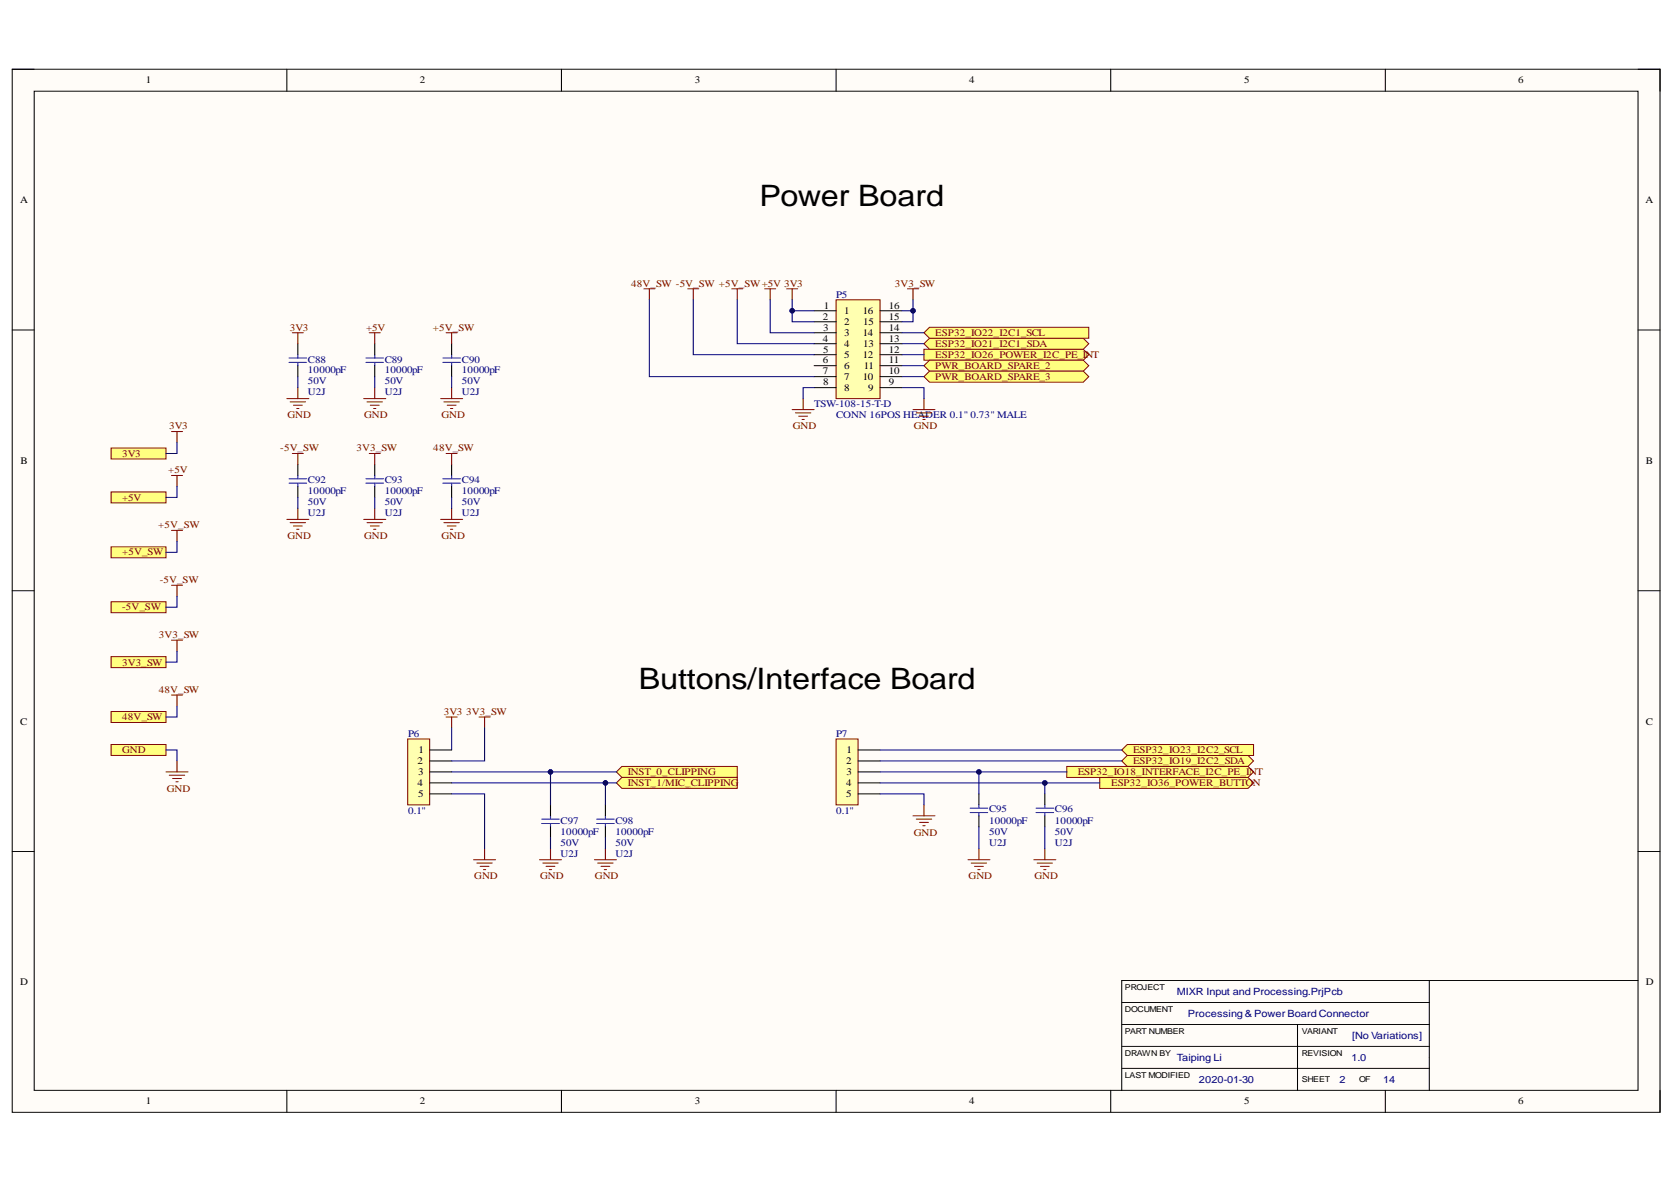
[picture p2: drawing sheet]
<svg xmlns="http://www.w3.org/2000/svg" width="297mm" height="210mm" viewBox="0 0 297 210" stroke-linecap="round" stroke-linejoin="round" font-family="sans-serif">
<path d="M2.2 12.3h292.4v185.1h-292.4z" fill-rule="evenodd" fill="#fffcf8"/>
<path d="M2.2 12.3h292.4v185.1h-292.4z" fill="none" stroke="#000" stroke-width=".18"/>
<path d="M6.1 16.2h284.6v177.3h-284.6z" fill-rule="evenodd" fill="#fffcf8"/>
<g fill="none" stroke="#000" stroke-width=".18">
<path d="M2.2 12.3h3.9M6.1 16.2h284.6v177.3h-284.6zM50.9 12.3v3.9M99.6 12.3v3.9M148.4 12.3v3.9M197.1 12.3v3.9M245.8 12.3v3.9M290.7 12.3h3.9v3.9M2.2 58.5h3.9M290.7 58.6h3.9M2.2 104.8h3.9M290.7 104.8h3.9"/>
<path d="M2.2 151.1h3.9M290.7 151.1h3.9M199 177.9h54.6M253.6 174v19.5M290.7 174h-91.7v19.5M50.9 193.5v3.9M99.6 193.5v3.9M148.4 193.5v3.9M197.1 193.5v3.9M199 189.6h54.6M199 181.8h54.6M199 185.7h54.6"/>
<path d="M230.2 181.8v11.7M245.8 193.5v3.9M294.6 193.5v3.9"/>
</g>
<path d="M29.5 137h3.9M30 137.5h2.8M30.6 138.1h1.6M31.2 138.7h.4M31.4 135v2" fill="none" stroke="#800000" stroke-width=".19"/>
<path d="M19.7 132.1h9.8v1.9h-9.8z" fill-rule="evenodd" fill="#ffff80"/>
<path d="M19.7 132.1h9.8v1.9h-9.8z" fill="none" stroke="#800000" stroke-width=".18"/>
<path d="M19.7 79.5h9.8v1.9h-9.8z" fill-rule="evenodd" fill="#ffff80"/>
<path d="M19.7 79.5h9.8v1.9h-9.8z" fill="none" stroke="#800000" stroke-width=".18"/>
<path d="M30.4 76.6h2M31.4 76.6v1.9M30.4 84.4h2M30.4 94.1h2M31.4 84.4v1.9M31.4 94.1v2M30.4 113.6h2M30.4 103.8h2M31.4 103.8v2M31.4 113.6v1.9" fill="none" stroke="#800000" stroke-width=".19"/>
<path d="M19.7 87.3h9.8v1.9h-9.8z" fill-rule="evenodd" fill="#ffff80"/>
<path d="M19.7 87.3h9.8v1.9h-9.8z" fill="none" stroke="#800000" stroke-width=".18"/>
<path d="M19.7 106.8h9.8v1.9h-9.8z" fill-rule="evenodd" fill="#ffff80"/>
<path d="M19.7 106.8h9.8v1.9h-9.8z" fill="none" stroke="#800000" stroke-width=".18"/>
<path d="M19.7 116.5h9.8v2h-9.8z" fill-rule="evenodd" fill="#ffff80"/>
<path d="M19.7 116.5h9.8v2h-9.8z" fill="none" stroke="#800000" stroke-width=".18"/>
<path d="M19.7 97h9.8v2h-9.8z" fill-rule="evenodd" fill="#ffff80"/>
<path d="M19.7 97h9.8v2h-9.8z" fill="none" stroke="#800000" stroke-width=".18"/>
<path d="M30.4 123.3h2M31.4 123.3v2" fill="none" stroke="#800000" stroke-width=".19"/>
<path d="M19.7 126.2h9.8v2h-9.8z" fill-rule="evenodd" fill="#ffff80"/>
<path d="M19.7 126.2h9.8v2h-9.8z" fill="none" stroke="#800000" stroke-width=".18"/>
<path d="M72.3 131.1h3.9v11.7h-3.9z" fill-rule="evenodd" fill="#ffffb0"/>
<path d="M72.3 131.1h3.9v11.7h-3.9z" fill="none" stroke="#800000" stroke-width=".18"/>
<path d="M76.2 133.1h3.9M76.2 135h3.9M76.2 137h3.9M76.2 138.9h3.9M76.2 140.9h3.9" fill="none" stroke="#000" stroke-width=".19"/>
<path d="M148.4 131.1h3.9v11.7h-3.9z" fill-rule="evenodd" fill="#ffffb0"/>
<path d="M148.4 131.1h3.9v11.7h-3.9z" fill="none" stroke="#800000" stroke-width=".18"/>
<path d="M152.3 133.1h3.9M152.3 135h3.9M152.3 137h3.9M152.3 138.9h3.9M152.3 140.9h3.9" fill="none" stroke="#000" stroke-width=".19"/>
<path d="M79.2 127.2h1.9M80.1 127.2v2M85 127.2h2M86 127.2v2" fill="none" stroke="#800000" stroke-width=".19"/>
<path d="M195.1 137.9h26.4l.9 1-.9 1h-26.4z" fill-rule="evenodd" fill="#ffff80"/>
<path d="M195.1 137.9h26.4l.9 1-.9 1h-26.4z" fill="none" stroke="#800000" stroke-width=".18"/>
<path d="M199 133.1l1-1h22.4v1.9h-22.4z" fill-rule="evenodd" fill="#ffff80"/>
<path d="M199 133.1l1-1h22.4v1.9h-22.4z" fill="none" stroke="#800000" stroke-width=".18"/>
<path d="M199 135l1-1h21.5l.9 1-.9 1h-21.5z" fill-rule="evenodd" fill="#ffff80"/>
<path d="M199 135l1-1h21.5l.9 1-.9 1h-21.5z" fill="none" stroke="#800000" stroke-width=".18"/>
<path d="M189.3 136h32.2l.9 1-.9 .9h-32.2z" fill-rule="evenodd" fill="#ffff80"/>
<path d="M189.3 136h32.2l.9 1-.9 .9h-32.2z" fill="none" stroke="#800000" stroke-width=".18"/>
<path d="M84 152.5h3.9M84.6 153.1h2.7M85.2 153.7h1.6M85.8 154.3h.4M86 150.6v1.9M162 144.8h3.9M162.6 145.3h2.7M163.2 145.9h1.5M163.8 146.5h.3M164 142.8v2" fill="none" stroke="#800000" stroke-width=".19"/>
<path d="M109.4 137l.9-1h20.5v1.9h-20.5z" fill-rule="evenodd" fill="#ffff80"/>
<path d="M109.4 137l.9-1h20.5v1.9h-20.5z" fill="none" stroke="#800000" stroke-width=".18"/>
<path d="M109.4 138.9l.9-1h20.5v2h-20.5z" fill-rule="evenodd" fill="#ffff80"/>
<path d="M109.4 138.9l.9-1h20.5v2h-20.5zM171.8 152.5h3.9M172.3 153.1h2.8M172.9 153.7h1.6M173.5 154.3h.4M173.7 150.6v1.9M183.4 152.5h4M184 153.1h2.8M184.6 153.7h1.6M185.2 154.3h.4M185.4 150.6v1.9" fill="none" stroke="#800000" stroke-width=".18"/>
<g fill="none" stroke="#00f" stroke-width=".19">
<path d="M51.3 64.3h3.1M51.3 63.5h3.1M52.8 62.9v.6M52.8 64.3v.6M64.9 64.3h3.2M64.9 63.5h3.2M66.5 62.9v.6M66.5 64.3v.6M78.6 64.3h3.1M78.6 63.5h3.1M80.1 62.9v.6M80.1 64.3v.6"/>
<path d="M51.3 85.7h3.1M51.3 85h3.1M52.8 84.4v.6M52.8 85.7v.6M64.9 85.7h3.2M64.9 85h3.2M66.5 84.4v.6M66.5 85.7v.6M78.6 85.7h3.1M78.6 85h3.1M80.1 84.4v.6M80.1 85.7v.6"/>
<path d="M96.1 146.1h3.1M96.1 145.3h3.1M97.7 144.8v.5M97.7 146.1v.6M105.9 146.1h3.1M105.9 145.3h3.1M107.4 144.8v.5M107.4 146.1v.6"/>
</g>
<g fill="none" stroke="#000" stroke-width=".19">
<path d="M52.8 61v1.9M52.8 64.9v1.9M66.5 61v1.9M66.5 64.9v1.9M80.1 61v1.9M80.1 64.9v1.9M52.8 82.4v2M52.8 86.3v2M66.5 82.4v2M66.5 86.3v2M80.1 82.4v2M80.1 86.3v2"/>
<path d="M97.7 142.8v2M97.7 146.7v2M107.4 142.8v2M107.4 146.7v2"/>
</g>
<g fill="none" stroke="#800000" stroke-width=".19">
<path d="M51.9 59h1.9M52.8 59v2M65.5 59h2M66.5 59v2M79.2 59h1.9M80.1 59v2M50.9 70.7h3.9M51.5 71.3h2.7M52.1 71.9h1.5M52.7 72.5h.3M52.8 68.8v1.9M64.5 70.7h3.9"/>
<path d="M65.1 71.3h2.8M65.7 71.9h1.6M66.3 72.5h.4M66.5 68.8v1.9M78.2 70.7h3.9M78.8 71.3h2.7M79.4 71.9h1.5M79.9 72.5h.4M80.1 68.8v1.9M50.9 92.2h3.9M51.5 92.7h2.7M51.9 80.5h1.9"/>
<path d="M52.1 93.3h1.5M52.7 93.9h.3M52.8 80.5v1.9M52.8 90.2v2M64.5 92.2h3.9M65.1 92.7h2.8M65.5 80.5h2M65.7 93.3h1.6M66.3 93.9h.4M66.5 80.5v1.9M66.5 90.2v2M78.2 92.2h3.9"/>
<path d="M78.8 92.7h2.7M79.2 80.5h1.9M79.4 93.3h1.5M79.9 93.9h.4M80.1 80.5v1.9M80.1 90.2v2M95.7 152.5h3.9M96.3 153.1h2.7M96.9 153.7h1.6M97.5 154.3h.4M97.7 150.6v1.9M105.5 152.5h3.9"/>
<path d="M106.1 153.1h2.7M106.6 153.7h1.6M107.2 154.3h.4M107.4 150.6v1.9"/>
</g>
<path d="M172.1 144.2h3.2M172.1 143.4h3.2M173.7 142.8v.6M173.7 144.2v.6M183.8 144.2h3.2M183.8 143.4h3.2M185.4 142.8v.6M185.4 144.2v.6" fill="none" stroke="#00f" stroke-width=".18"/>
<path d="M173.7 140.9v1.9M173.7 144.8v1.9M185.4 140.9v1.9M185.4 144.8v1.9" fill="none" stroke="#000" stroke-width=".18"/>
<path d="M148.4 53.2h7.8v17.5h-7.8z" fill-rule="evenodd" fill="#ffffb0"/>
<path d="M148.4 53.2h7.8v17.5h-7.8z" fill="none" stroke="#800000" stroke-width=".18"/>
<g fill="none" stroke="#000" stroke-width=".19">
<path d="M144.5 55.1h3.9M144.5 57.1h3.9M144.5 59h3.9M156.2 55.1h3.9M156.2 57.1h3.9M156.2 59h3.9M144.5 61h3.9M144.5 62.9h3.9M144.5 64.9h3.9M144.5 66.8h3.9M144.5 68.8h3.9M156.2 61h3.9"/>
<path d="M156.2 62.9h3.9M156.2 64.9h3.9M156.2 66.8h3.9M156.2 68.8h3.9"/>
</g>
<path d="M164 62h28.2l1 .9-1 1h-28.2z" fill-rule="evenodd" fill="#ffff80"/>
<path d="M164 62h28.2l1 .9-1 1h-28.2z" fill="none" stroke="#800000" stroke-width=".18"/>
<path d="M164 61l.9-1h27.3l1 1-1 1h-27.3z" fill-rule="evenodd" fill="#ffff80"/>
<path d="M164 61l.9-1h27.3l1 1-1 1h-27.3z" fill="none" stroke="#800000" stroke-width=".18"/>
<path d="M164 59l.9-.9h28.3v1.9h-28.3z" fill-rule="evenodd" fill="#ffff80"/>
<path d="M164 59l.9-.9h28.3v1.9h-28.3z" fill="none" stroke="#800000" stroke-width=".18"/>
<path d="M164 64.9l.9-1h27.3l1 1-1 1h-27.3z" fill-rule="evenodd" fill="#ffff80"/>
<path d="M164 64.9l.9-1h27.3l1 1-1 1h-27.3z" fill="none" stroke="#800000" stroke-width=".18"/>
<path d="M164 66.8l.9-.9h27.3l1 .9-1 1h-27.3z" fill-rule="evenodd" fill="#ffff80"/>
<path d="M164 66.8l.9-.9h27.3l1 .9-1 1h-27.3z" fill="none" stroke="#800000" stroke-width=".18"/>
<g fill="none" stroke="#800000" stroke-width=".19">
<path d="M114.2 51.2h2M115.2 51.2v2M122 51.2h2M123 51.2v2M129.8 51.2h2M130.8 51.2v2M135.7 51.2h1.9M136.7 51.2v2M139.6 51.2h1.9M140.6 51.2v2M161 51.2h2M162 51.2v2"/>
<path d="M140.6 72.7h3.9M141.1 73.3h2.8M141.7 73.8h1.6M142.3 74.4h.4M142.5 70.7v2M162 72.7h3.9M162.6 73.3h2.7M163.2 73.8h1.5M163.8 74.4h.3M164 70.7v2"/>
</g>
<path d="M185.4 146.7v3.9" fill="none" stroke="#000080" stroke-width=".18"/>
<path d="M31.4 78.5v2h-1.9M31.4 96.1v1.9h-1.9M31.4 86.3v2h-1.9M31.4 115.5v2h-1.9M31.4 105.8v1.9h-1.9M29.5 133.1h1.9v1.9M31.4 125.3v1.9h-1.9M80.1 138.9h29.3M80.1 140.9h5.9v9.7" fill="none" stroke="#000080" stroke-width=".19"/>
<circle cx="107.4" cy="138.9" r=".39" fill="#000080"/>
<circle cx="107.4" cy="138.9" r=".39" fill="none" stroke="#000080" stroke-width=".18"/>
<path d="M80.1 137h29.3" fill="none" stroke="#000080" stroke-width=".19"/>
<circle cx="97.7" cy="137" r=".39" fill="#000080"/>
<circle cx="97.7" cy="137" r=".39" fill="none" stroke="#000080" stroke-width=".18"/>
<path d="M115.2 53.2v13.6h29.3M123 53.2v9.7h21.5M130.8 53.2v7.8h13.7M136.7 53.2v5.8h7.8M140.6 55.1v2h3.9M86 129.2v5.8h-5.9" fill="none" stroke="#000080" stroke-width=".19"/>
<circle cx="140.6" cy="55.1" r=".39" fill="#000080"/>
<circle cx="140.6" cy="55.1" r=".39" fill="none" stroke="#000080" stroke-width=".18"/>
<path d="M140.6 53.2v1.9h3.9" fill="none" stroke="#000080" stroke-width=".19"/>
<circle cx="140.6" cy="55.1" r=".39" fill="#000080"/>
<g fill="none" stroke="#000080" stroke-width=".18">
<path d="M156.2 138.9h38.9"/>
<circle cx="140.6" cy="55.1" r=".39"/>
</g>
<path d="M144.5 68.8h-2v1.9M156.2 140.9h7.8v1.9" fill="none" stroke="#000080" stroke-width=".19"/>
<circle cx="185.4" cy="138.9" r=".39" fill="#000080"/>
<g fill="none" stroke="#000080" stroke-width=".18">
<path d="M156.2 137h33.1"/>
<circle cx="185.4" cy="138.9" r=".39"/>
</g>
<circle cx="173.7" cy="137" r=".39" fill="#000080"/>
<g fill="none" stroke="#000080" stroke-width=".18">
<path d="M156.2 135h42.8M156.2 133.1h42.8"/>
<circle cx="173.7" cy="137" r=".39"/>
</g>
<path d="M160.1 59h3.9M162 55.1v2h-1.9M160.1 68.8h3.9v1.9M160.1 66.8h3.9M160.1 64.9h3.9M160.1 62.9h3.9M160.1 61h3.9" fill="none" stroke="#000080" stroke-width=".19"/>
<circle cx="162" cy="55.1" r=".39" fill="#000080"/>
<circle cx="162" cy="55.1" r=".39" fill="none" stroke="#000080" stroke-width=".18"/>
<path d="M162 53.2v1.9h-1.9" fill="none" stroke="#000080" stroke-width=".19"/>
<circle cx="162" cy="55.1" r=".39" fill="#000080"/>
<circle cx="162" cy="55.1" r=".39" fill="none" stroke="#000080" stroke-width=".18"/>
<path d="M52.8 66.8v2M66.5 66.8v2M80.1 66.8v2M52.8 88.3v1.9M66.5 88.3v1.9M80.1 88.3v1.9M80.1 129.2v3.9M97.7 137v5.8M97.7 148.7v1.9" fill="none" stroke="#000080" stroke-width=".19"/>
<circle cx="97.7" cy="137" r=".39" fill="#000080"/>
<circle cx="97.7" cy="137" r=".39" fill="none" stroke="#000080" stroke-width=".18"/>
<path d="M107.4 138.9v3.9M107.4 148.7v1.9" fill="none" stroke="#000080" stroke-width=".19"/>
<circle cx="107.4" cy="138.9" r=".39" fill="#000080"/>
<g fill="none" stroke="#000080" stroke-width=".18">
<path d="M173.7 137v3.9M173.7 146.7v3.9"/>
<circle cx="107.4" cy="138.9" r=".39"/>
</g>
<circle cx="173.7" cy="137" r=".39" fill="#000080"/>
<g fill="none" stroke="#000080" stroke-width=".18">
<path d="M185.4 138.9v2"/>
<circle cx="173.7" cy="137" r=".39"/>
</g>
<circle cx="185.4" cy="138.9" r=".39" fill="#000080"/>
<circle cx="185.4" cy="138.9" r=".39" fill="none" stroke="#000080" stroke-width=".18"/>
<g font-size="5.2">
<text x="134.7" y="36.5">Power Board</text>
<text x="113.3" y="122.2">Buttons/Interface Board</text>
</g>
<g font-size="1.8">
<text x="25.9" y="14.8">1</text>
<text x="74.5" y="14.8">2</text>
<text x="123.3" y="14.8">3</text>
<text x="172" y="14.8">4</text>
<text x="220.8" y="14.8">5</text>
<text x="269.4" y="14.8">6</text>
<text x="3.6" y="36">A</text>
<text x="292" y="36">A</text>
<text x="146" y="56.7">2</text>
<text x="146.1" y="58.7">3</text>
<text x="146.2" y="54.8">1</text>
<text x="149.8" y="55.7">1</text>
<text x="149.8" y="57.6">2</text>
<text x="149.8" y="59.6">3</text>
<text x="153.1" y="59.6">14</text>
<text x="153.1" y="55.7">16</text>
<text x="153.2" y="57.6">15</text>
<text x="157.7" y="58.7">14</text>
<text x="157.7" y="56.7">15</text>
<text x="157.7" y="54.8">16</text>
<text x="146" y="60.6">4</text>
<text x="146" y="64.5">6</text>
<text x="146.1" y="62.5">5</text>
<text x="149.8" y="61.5">4</text>
<text x="149.8" y="63.5">5</text>
<text x="149.8" y="65.4">6</text>
<text x="153.1" y="63.5">12</text>
<text x="153.2" y="61.5">13</text>
<text x="153.3" y="65.4">11</text>
<text x="157.7" y="64.5">11</text>
<text x="157.7" y="62.5">12</text>
<text x="157.7" y="60.6">13</text>
<text x="146" y="66.4">7</text>
<text x="146.1" y="68.4">8</text>
<text x="149.8" y="67.5">7</text>
<text x="149.8" y="69.4">8</text>
<text x="153.1" y="67.5">10</text>
<text x="154" y="69.4">9</text>
<text x="157.7" y="68.4">9</text>
<text x="157.7" y="66.4">10</text>
<text x="3.6" y="82.2">B</text>
<text x="292.1" y="82.2">B</text>
<text x="3.6" y="128.6">C</text>
<text x="292.1" y="128.6">C</text>
<text x="74.1" y="135.6">2</text>
<text x="74.2" y="137.5">3</text>
<text x="74.3" y="133.6">1</text>
<text x="150.1" y="135.6">2</text>
<text x="150.2" y="133.6">1</text>
<text x="150.2" y="137.5">3</text>
<text x="74.1" y="139.5">4</text>
<text x="74.2" y="141.4">5</text>
<text x="150.1" y="139.5">4</text>
<text x="150.1" y="141.4">5</text>
<text x="3.6" y="174.8">D</text>
<text x="292.1" y="174.8">D</text>
<text x="25.9" y="195.9">1</text>
<text x="74.5" y="195.9">2</text>
<text x="123.3" y="195.9">3</text>
<text x="172" y="195.9">4</text>
<text x="220.8" y="195.9">5</text>
<text x="269.4" y="195.9">6</text>
</g>
<g font-size="1.8" fill="#800000">
<text x="112" y="50.9">48V_SW -5V_SW +5V_SW+5V 3V3</text>
<text x="158.8" y="50.9">3V3_SW</text>
<text x="51.4" y="58.7">3V3</text>
<text x="65" y="58.7">+5V</text>
<text x="76.8" y="58.7">+5V_SW</text>
<text x="166" y="59.6">ESP32_IO22_I2C1_SCL</text>
<text x="166" y="63.5">ESP32_IO26_POWER_I2C_PE_INT</text>
<text x="166" y="61.5">ESP32_IO21_I2C1_SDA</text>
<text x="166" y="65.4">PWR_BOARD_SPARE_2</text>
<text x="166" y="67.5">PWR_BOARD_SPARE_3</text>
<text x="30" y="76.2">3V3</text>
<text x="51" y="74.2">GND</text>
<text x="64.6" y="74.2">GND</text>
<text x="78.3" y="74.2">GND</text>
<text x="140.7" y="76.2">GND</text>
<text x="162.1" y="76.2">GND</text>
<text x="21.7" y="81.1">3V3</text>
<text x="29.9" y="83.9">+5V</text>
<text x="49.7" y="80">-5V_SW</text>
<text x="63.3" y="80">3V3_SW</text>
<text x="76.9" y="80">48V_SW</text>
<text x="21.7" y="88.8">+5V</text>
<text x="28.1" y="93.7">+5V_SW</text>
<text x="51" y="95.7">GND</text>
<text x="64.6" y="95.7">GND</text>
<text x="78.3" y="95.7">GND</text>
<text x="21.7" y="98.6">+5V_SW</text>
<text x="28.3" y="103.5">-5V_SW</text>
<text x="21.7" y="108.3">-5V_SW</text>
<text x="28.2" y="113.2">3V3_SW</text>
<text x="21.7" y="118.1">3V3_SW</text>
<text x="28.2" y="122.9">48V_SW</text>
<text x="21.7" y="127.8">48V_SW</text>
<text x="78.7" y="126.8">3V3</text>
<text x="82.7" y="126.8">3V3_SW</text>
<text x="21.7" y="133.6">GND</text>
<text x="111.4" y="137.5">INST_0_CLIPPING</text>
<text x="191.2" y="137.5">ESP32_IO18_INTERFACE_I2C_PE_INT</text>
<text x="201.1" y="133.6">ESP32_IO23_I2C2_SCL</text>
<text x="201.1" y="135.6">ESP32_IO19_I2C2_SDA</text>
<text x="29.6" y="140.5">GND</text>
<text x="111.4" y="139.5">INST_1/MIC_CLIPPING</text>
<text x="197.2" y="139.5">ESP32_IO36_POWER_BUTTON</text>
<text x="162.1" y="148.3">GND</text>
<text x="84.2" y="156">GND</text>
<text x="95.8" y="156">GND</text>
<text x="105.6" y="156">GND</text>
<text x="171.9" y="156">GND</text>
<text x="183.5" y="156">GND</text>
</g>
<g font-size="1.8" fill="#000080">
<text x="148.4" y="52.8">P5</text>
<text x="54.6" y="64.3">C88</text>
<text x="68.3" y="64.3">C89</text>
<text x="82" y="64.3">C90</text>
<text x="54.6" y="66.3">10000pF</text>
<text x="54.6" y="68.2">50V</text>
<text x="54.6" y="70.2">U2J</text>
<text x="68.3" y="66.3">10000pF</text>
<text x="68.3" y="68.2">50V</text>
<text x="68.3" y="70.2">U2J</text>
<text x="82" y="66.3">10000pF</text>
<text x="82" y="68.2">50V</text>
<text x="82" y="70.2">U2J</text>
<text x="144.5" y="72.3">TSW-108-15-T-D</text>
<text x="148.4" y="74.2">CONN 16POS HEADER 0.1&quot; 0.73&quot; MALE</text>
<text x="54.6" y="87.7">10000pF</text>
<text x="54.6" y="89.6">50V</text>
<text x="54.6" y="85.7">C92</text>
<text x="68.3" y="87.7">10000pF</text>
<text x="68.3" y="89.6">50V</text>
<text x="68.3" y="85.7">C93</text>
<text x="82" y="87.7">10000pF</text>
<text x="82" y="89.6">50V</text>
<text x="82" y="85.7">C94</text>
<text x="54.6" y="91.5">U2J</text>
<text x="68.3" y="91.5">U2J</text>
<text x="82" y="91.5">U2J</text>
<text x="72.4" y="130.7">P6</text>
<text x="148.4" y="130.7">P7</text>
<text x="72.4" y="144.4">0.1&quot;</text>
<text x="99.5" y="148.1">10000pF</text>
<text x="99.5" y="146.2">C97</text>
<text x="109.2" y="148.1">10000pF</text>
<text x="109.2" y="146.2">C98</text>
<text x="148.4" y="144.4">0.1&quot;</text>
<text x="175.5" y="146.2">10000pF</text>
<text x="175.5" y="148.1">50V</text>
<text x="175.5" y="144.1">C95</text>
<text x="187.2" y="146.2">10000pF</text>
<text x="187.2" y="148.1">50V</text>
<text x="187.2" y="144.1">C96</text>
<text x="99.5" y="150">50V</text>
<text x="99.5" y="152">U2J</text>
<text x="109.2" y="150">50V</text>
<text x="109.2" y="152">U2J</text>
<text x="175.5" y="150">U2J</text>
<text x="187.2" y="150">U2J</text>
<text x="208.8" y="176.5">MIXR Input and Processing.PrjPcb</text>
<text x="210.8" y="180.4">Processing &amp; Power Board Connector</text>
<text x="240" y="184.3">[No Variations]</text>
<text x="208.8" y="188.2">Taiping Li</text>
<text x="239.8" y="188.2">1.0</text>
<text x="212.7" y="192.1">2020-01-30</text>
<text x="237.7" y="192.1">2</text>
<text x="245.5" y="192.1">14</text>
</g>
<g font-size="1.4">
<text x="199.6" y="175.7">PROJECT</text>
<text x="199.6" y="179.5">DOCUMENT</text>
<text x="199.6" y="183.4">PART NUMBER</text>
<text x="231" y="183.4">VARIANT</text>
<text x="199.6" y="187.3">DRAWN BY</text>
<text x="199.6" y="191.2">LAST MODIFIED</text>
<text x="231" y="187.3">REVISION</text>
<text x="231" y="192">SHEET</text>
<text x="241.1" y="192">OF</text>
</g>
</svg>
